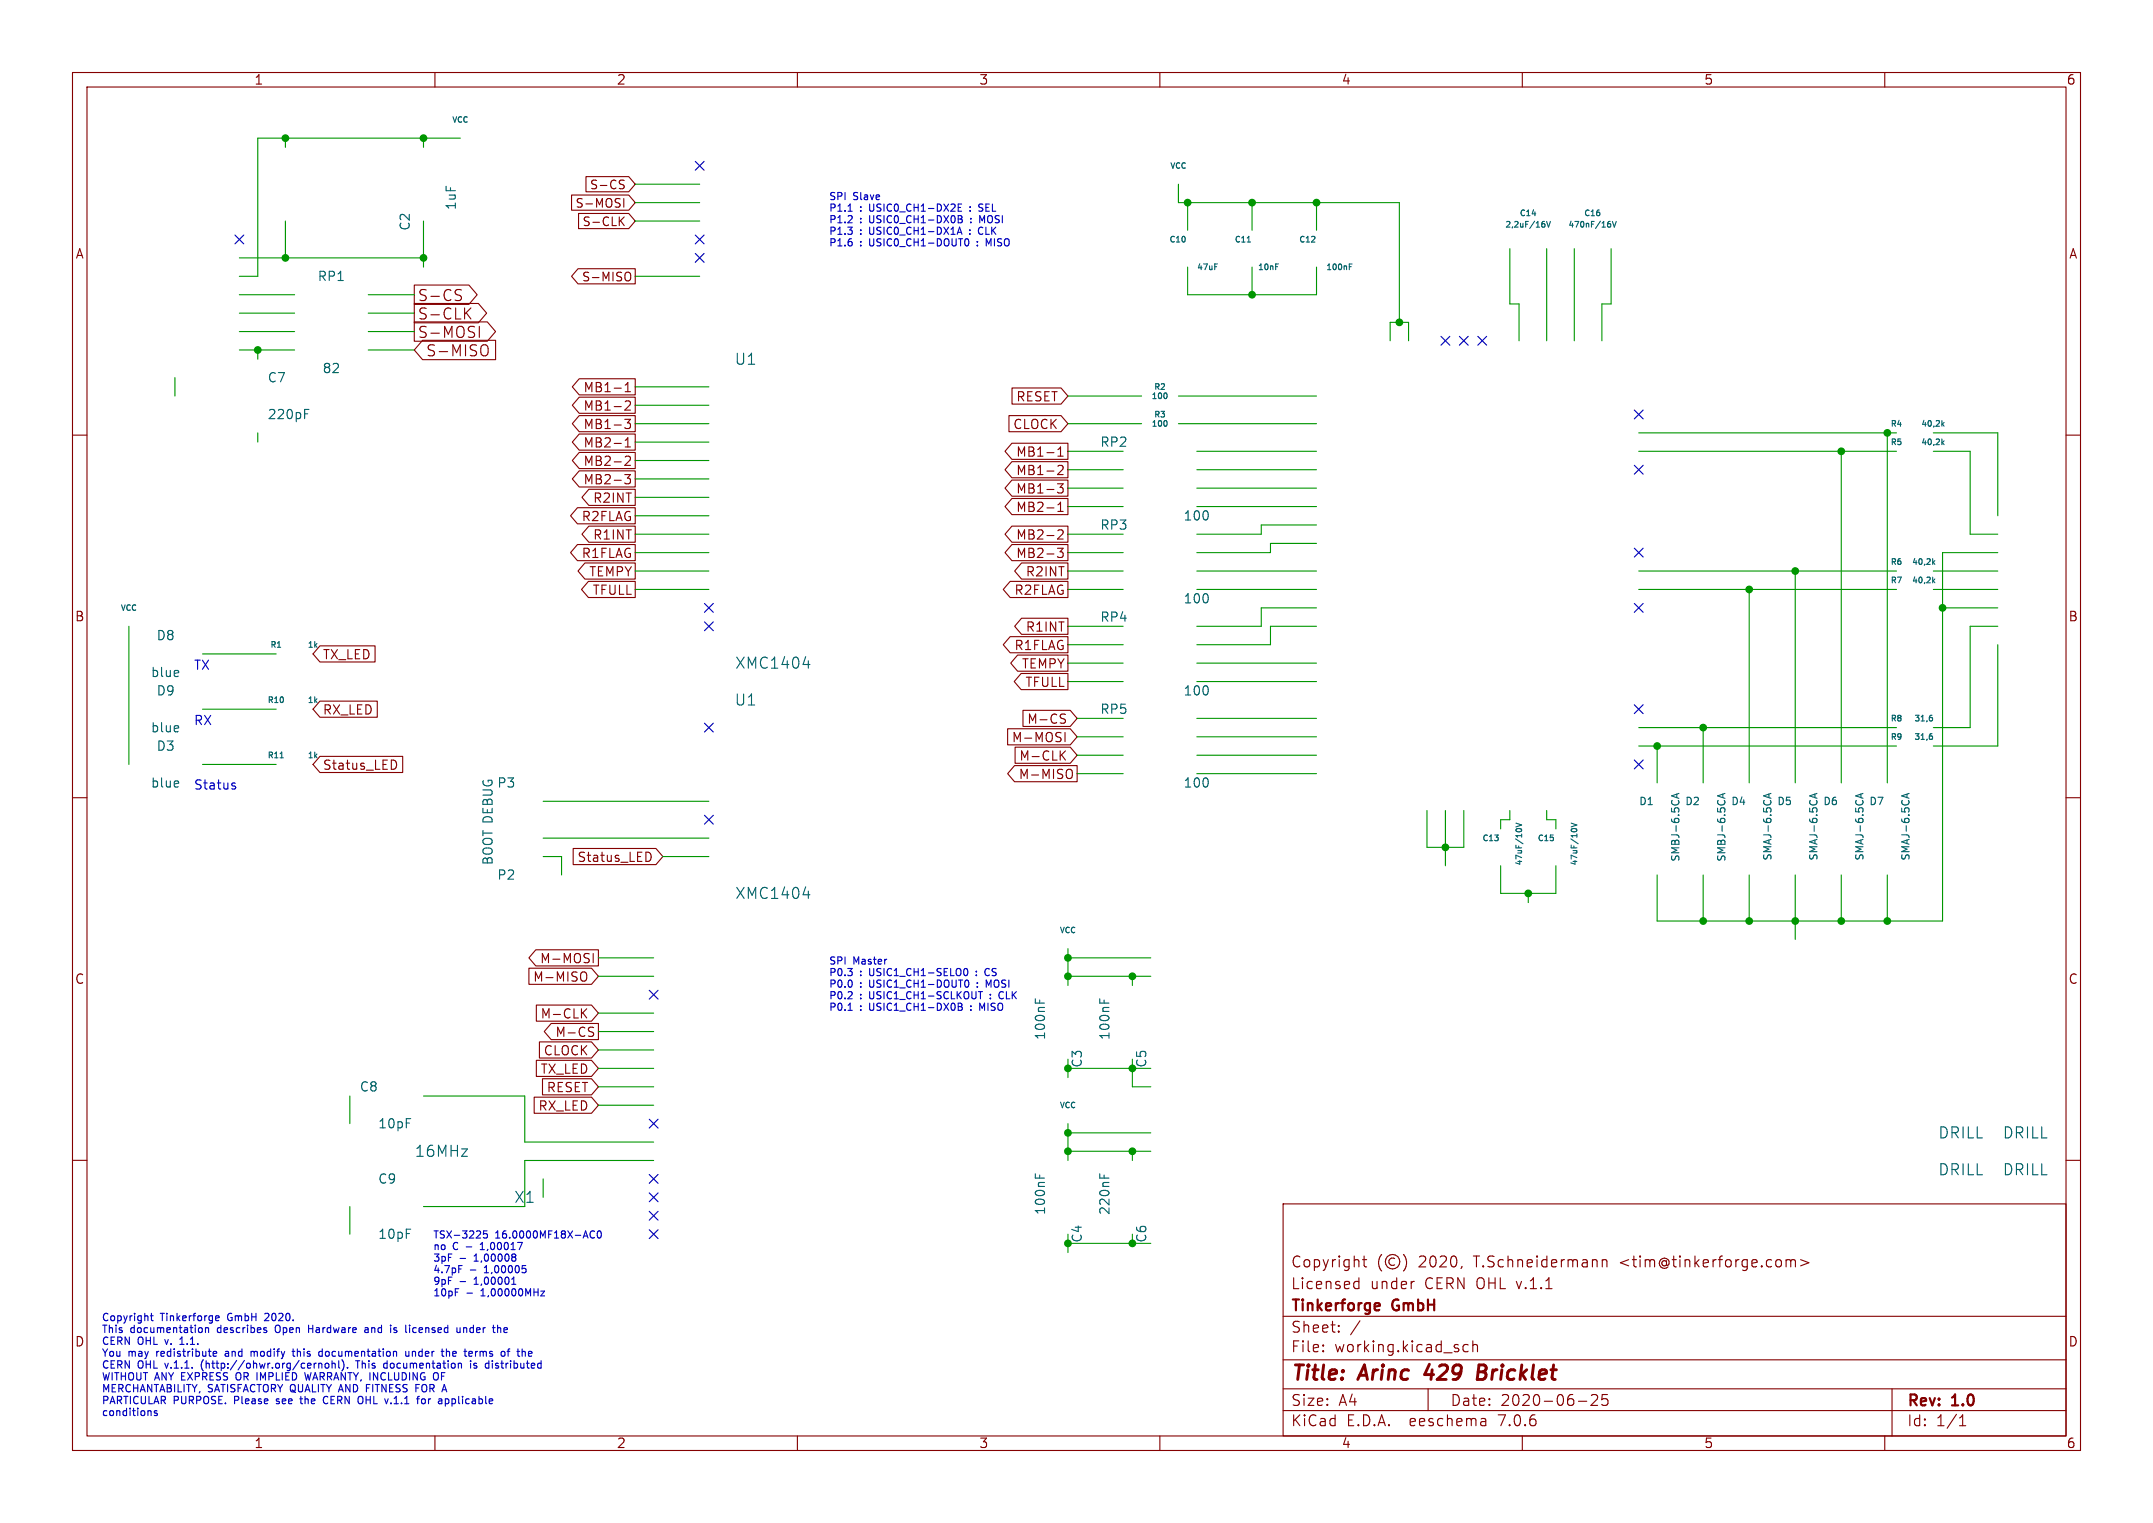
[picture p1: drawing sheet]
<svg xmlns="http://www.w3.org/2000/svg" width="297mm" height="210mm" viewBox="0 0 297 210" stroke-linecap="round" stroke-linejoin="round" font-family="sans-serif">
<g fill="none" stroke="#840000" stroke-width=".15">
<path d="M10 10h277v190h-277zM12 12h273v186h-273zM60 10v2M110 10v2M160 10v2M210 10v2M260 10v2M57.1 39.3h7.6l1.1 1.3-1.1 1.4h-7.6zM63.1 39.9l.6 .1M78.8 26.9h7.9l.9 1-.9 1.1h-7.9zM79.7 37.1h7.9v2h-7.9l-.9-1zM79.8 29.4h6.9l.9 1.1-.9 1h-6.9z"/>
<path d="M80.8 24.4h5.9l.9 1-.9 1h-5.9zM85.6 30.4l.5 .7M85.7 25.4l.3 .1 .1 .3-.2 .2h-.3M85.7 24.8l.4 .1M86.1 27.4v1.2M86.1 29.9l-.7 .7M86.5 37.5a.4 .4 0 0 1 .5 .4v.4a.4 .4 0 0 1-.5 .4M10 60h2M57.1 41.8h8.9l1.1 1.4-1.1 1.3h-8.9zM57.1 44.4h10.1l1.2 1.3-1.2 1.4h-10.1zM58.3 46.9h10.1v2.7h-10.1l-1.2-1.3zM63.1 40.6a.56 .56 0 0 1 .6 .4l-.2 .4h-.5"/>
<path d="M64.3 43.1l.7 .9M65 42.5l-.9 .8M66.1 45v1.5M66.7 47.5a.51 .51 0 0 1 .6 .5v.6a.51 .51 0 0 1-.6 .5M79.9 52.2h7.7v2.3h-7.7l-1-1.2zM79.9 57.3h7.7v2.2h-7.7l-1-1.1zM79.9 59.8h7.7v2.3h-7.7l-1-1.1zM79.9 54.8h7.7v2.2h-7.7l-1-1.1zM86.2 57.8h.8l-.5 .5 .4 .1v.6l-.2 .1h-.3l-.2-.1M86.2 54h.8M86.2 53.1l.4-.4v1.3M86.2 55.4l.2-.1h.3l.2 .1 .1 .2-.1 .2-.7 .8h.8"/>
<path d="M139.2 57.3h7.2l.9 1.1-.9 1.1h-7.2zM139.6 53.5h6.8l.9 1.1-.9 1.1h-6.8zM285 60h2M79.7 75.1h7.9v2.2h-7.9l-1-1.1zM79.7 70h7.9v2.2h-7.9l-1-1.1zM79.9 62.4h7.7v2.2h-7.7l-1-1.1zM79.9 64.9h7.7v2.3h-7.7l-1-1.2zM80.7 77.6h6.9v2.3h-6.9l-1-1.2zM81.2 72.5h6.4v2.3h-6.4l-.9-1.1zM81.2 67.5h6.4v2.2h-6.4l-.9-1.1zM86.2 65.4h.8l-.5 .5 .4 .1v.6l-.2 .1h-.3l-.2-.1M86.2 63l.2-.1h.3l.2 .1 .1 .3-.1 .1-.7 .8h.8"/>
<path d="M86.2 60.7l.4-.3v1.2M86.2 61.6h.8M139.6 61.1h7.7v2.2h-7.7l-1-1.1zM139.6 66.2h7.7v2.2h-7.7l-1-1.1zM139.6 63.7h7.7v2.2h-7.7l-1-1.1zM139.6 75.1h7.7v2.2h-7.7l-1-1.1zM139.6 72.5h7.7v2.3h-7.7l-1-1.1zM139.6 68.7h7.7v2.3h-7.7l-1-1.1zM140.9 77.6h6.4v2.3h-6.4l-.9-1.2zM145.9 66.7h.8l-.5 .5 .4 .1v.6l-.2 .1h-.3l-.2-.1M145.9 75.6h.8l-.5 .5 .4 .1v.5l-.2 .2h-.3l-.2-.2M145.9 62.9h.8"/>
<path d="M145.9 62l.4-.4v1.3M145.9 69.6l.4-.3v1.2M145.9 64.3l.2-.1h.3l.2 .1 .1 .2-.1 .2-.7 .7h.8M145.9 73.2l.2-.1h.3l.2 .1 .1 .2-.1 .2-.7 .7h.8M145.9 70.5h.8M44.1 96.7h7.9v2.2h-7.9l-.9-1.1zM44.1 89.1h7.6v2.2h-7.6l-.9-1.1zM81.2 80.2h6.4v2.2h-6.4l-1-1.1zM139.3 80.2h8v2.2h-8l-.9-1.1zM139.3 87.8h8v2.2h-8l-.9-1.1zM140.4 90.3h6.9v2.3h-6.9l-1-1.2zM140.9 92.9h6.4v2.2h-6.4l-1-1.1z"/>
<path d="M140.9 85.2h6.4v2.3h-6.4l-.9-1.1zM141.1 97.9h6.5l1 1.2-1 1.1h-6.5zM146.5 99.1l.4 .1 .1 .3-.3 .2h-.3M146.5 98.5h.5M10 110h2M44.1 104.3h11.5v2.2h-11.5l-.9-1.1zM54.3 104.8a.68 .68 0 0 1 .4 .6 .68 .68 0 0 1-.4 .7M79.1 117h11.4l.9 1.1-.9 1.1h-11.4zM89.4 117.5a.68 .68 0 0 1 .4 .6 .68 .68 0 0 1-.4 .7M139 100.5h8.6l1 1.1-1 1.1h-8.6zM140 105.6h8.6v2.2h-8.6l-1-1.1zM140 103h7.6l1 1.1-1 1.2h-7.6z"/>
<path d="M146.4 104.1l.6 .7M146.9 101v1.3M147 103.5l-.7 .8M147.4 106.1a.43 .43 0 0 1 .5 .4v.4a.43 .43 0 0 1-.5 .5M285 110h2M73 133.5h8.6l.9 1.1-.9 1.1h-8.6zM73.9 131h8.6v2.2h-8.6l-.9-1.1zM74 138.6h7.6l.9 1.1-.9 1.1h-7.6zM80.4 139.6l.5 .8M80.4 134a.43 .43 0 0 1 .5 .4v.5a.43 .43 0 0 1-.5 .4M80.9 139.1l-.7 .7M81.8 131.5v1.3"/>
<path d="M10 160h2M73.7 151.3h7.9l.9 1.1-.9 1.1h-7.9zM74 146.2h7.6l.9 1.1-.9 1.1h-7.6zM74.4 143.7h7.2l.9 1.1-.9 1.1h-7.2zM74.8 148.7h6.8l.9 1.2-.9 1.1h-6.8zM76 141.1h6.5v2.3h-6.5l-.9-1.2zM81.4 142.2l.4 .2 .1 .3-.3 .2h-.3M81.4 141.6l.5 .1M285 160h2M177 166h108v32h-108zM186.9 177.6l.1 .1 .5-.1M186.9 176.8l.1-.1 .5 .1"/>
<path d="M187.5 176.2v1.5M188 173.7h.5M188.2 173.2v1.3v.1l.3 .1M190.6 173a1.72 1.72 0 0 0 0 2.3M192.4 173.6a.52 .52 0 0 0-.8 .4 .52 .52 0 0 0 .8 .4M193.6 173a1.72 1.72 0 0 1 0 2.3M195 176.7h.1M201.7 174.6l-.2 .3M221 173.8a.37 .37 0 0 1 .7 .1v.8M221 173.7v1M246.4 173.8a.37 .37 0 0 1 .6 .1M246.4 173.7v1"/>
<path d="M247 173.9l.2-.2 .4 .1 .1 .9M247 173.9v.8M248.4 173.7l1.1 .4-1.1 .5M60 198v2M110 198v2M160 198v2M177 194.5h108M177 191.5h108M177 187.5h108M177 181.5h108M182.5 186.3h.1l-.1 .1M182.5 186.3v.1"/>
<path d="M182.5 185.5v.1M182.5 185.5h.1l-.1 .1M184.7 183.6v.1M184.7 183.6h-.1l.1 .1M184.7 182.8v.1M184.7 182.8h-.1l.1 .1M187.6 182.1l-1.3 2M197 191.5v3M202.5 185.5l-.4-.1-.3 .3v.4l.2 .2 .1 .1 .4-.1M203.2 185.5a.37 .37 0 0 1 .6 .1v.8M203.2 184.9v1.5M204.9 195.7l.1 .9"/>
<path d="M205 196.5l-.2 .1M205 196h-.2M210 198v2M217.7 193.2h1.2M219.5 192.4l.2-.1 .5 .1a.41 .41 0 0 1 .1 .5l-.8 .9h.9M221.7 192.3h-.7v.7l.2-.1h.5l.1 .3-.1 .5-.2 .1h-.3l-.2-.1M260 198v2M261 191.5v6.5M270.3 196.6h.9M270.3 195.5l.4-.4v1.5"/>
<circle cx="192.1" cy="174" r="1"/>
</g>
<path d="M197.2 188.1l-.7 1.4h1.3M203.9 189.2h.7M204.6 189.2l.2 .1M204.7 188.2h-.7l-.2 2h.7l.2-.1M204.8 189.1l-.2 .1" fill="none" stroke="#840000" stroke-width=".4"/>
<path d="M190.1 179.7l.2 .1v.2l-.7 .2M190.3 180.6l-.2 .1" fill="none" stroke="#840000" stroke-width=".3"/>
<g fill="none" stroke="#0000c2" stroke-width=".15">
<path d="M116.9 30.7h.7M117 29.1h.6M117.5 29.8v.4M132 32.3l.4-1 .3 1M132.1 32h.5M132.2 29.7l.5 .1v.2l-.2 .2M132.2 28.6h.3M132.2 30.2h.3M132.5 30.2l.2 .2v.2l-.5 .1M132.7 28.1h-.5v1h.5M133.2 33l.1-.1a.53 .53 0 0 1 .4 .5 .53 .53 0 0 1-.4 .5h-.1M133.8 32.2v.1"/>
<path d="M133.8 31.7v.1M133.8 29v.1M133.8 28.5v.1M133.9 30.1v.1M133.9 30.6v.1M134.8 33.3v.1M134.8 33.8v.1M135 29.1h.4M135.3 31.3a.53 .53 0 0 0-.3 .5 .53 .53 0 0 0 .3 .5M135.4 28.1h-.2l-.2 .2 .1 .3 .3 .1M135.5 30.4l-.3-.7v1M136.4 33.6l-.3-.7v1"/>
<path d="M32.2 108.4h.3v.2l-.2 .2h-.2M32.2 108h.3M116.9 137.7h.7M117 139.3h.6M117.5 136.8v.4M132.2 138.8h.3M132.5 138.8l.2 .2v.2l-.5 .1M132.7 138.4v.2l-.2 .2M133 133.6l.2-.1a.53 .53 0 0 1 .3 .5 .53 .53 0 0 1-.3 .5l-.2-.1M133.2 135.2l.1-.1a.53 .53 0 0 1 .4 .5 .53 .53 0 0 1-.4 .5h-.1M133.9 139.2v.1M133.9 138.7v.1"/>
<path d="M134.7 134.4v.1M134.7 133.9v.1M134.8 136v.1M134.8 135.5v.1M135 136.7h.5M135.2 136.7v1M135.5 139l-.3-.7v1M136.2 133.5a.53 .53 0 0 0-.3 .5 .53 .53 0 0 0 .3 .5M136.4 135.8l-.3-.7v1M136.6 137.6v.1M136.6 137.1v.1M138.1 136.7a.53 .53 0 0 0-.3 .5 .53 .53 0 0 0 .3 .5"/>
<path d="M62.8 177.7h.5M63.3 174.5h.5M66.3 172.3h.5M66.4 171.5l-.1 .1M67.2 169.7h-.5v.5l.1-.1 .3 .1 .1 .1v.3l-.1 .1-.4-.1M70.6 177.1h.6M70.9 176.1v1M71.2 173.1l-.2 .2 .1 .1 .1 .3-.2 .2M72.1 174.5h.4M72.4 174.9l.2 .2v.2l-.2 .2M74.6 178h.5l-.5 .7h.5M82 169.8a.47 .47 0 0 0-.6 .4 .47 .47 0 0 0 .4 .5l.2-.1"/>
<path d="M82.5 169.8l.1-.1a.53 .53 0 0 1 .4 .5 .53 .53 0 0 1-.4 .5l-.1-.1-.1-.3zM20.7 194.5l.1 .2v.5M20.7 181.4h.4M20.9 181.1v.9l.2 .1M21.7 194.6l-.3-.1-.1 .2v.1l.4 .1v.2h-.4M24.8 185.4h.6M25 184.5l-.2 .2M27.6 183.1h.2l.1 .2v.4h-.3M27.8 187.9v.7M28.3 183.2l.2-.1h.2l.1 .6M28.3 183.1v.6M29.4 186.7l.5-.1-.1-.2-.2-.1-.2 .2 .1 .5h.3"/>
<path d="M29.7 181.6l.2-.2h.2l.1 .2v.1l-.5 .1M29.7 182l.2 .1h.3M31.1 186.7v.3M32.6 189.4v.7M34.6 186.3v.7M34.9 186.3l-.3 .1M36.6 181.1l-.1 .1M36.7 183.4l.1 .2-.1 .1M36.7 183.1h.1M37.1 181.5l-.6 .6h.6M38 182.9v.7M38.1 193.5l.1 .1"/>
<path d="M38.2 192.9v.3M40.3 186.3h.4M40.4 186v.9l.3 .1M41.4 192.9h.3M41.5 192.5v.9l.2 .2M42 189.3l.3 1 .2-.7 .2 .7M42.6 182.7v1M42.6 183.2h.5M44 186.8l.2 .2h.3M44 188v.7M44 188.1l.1-.1h.3v.7M44.5 186.4l-.3-.1-.2 .2"/>
<path d="M44.5 186v1M44.8 192.6a.5 .5 0 0 0-.2 .6 .5 .5 0 0 0 .6 .3M44.9 188h.3l.2 .2v.3l-.2 .2-.3-.1-.1-.1zM45.8 188.1l.2-.1h.2v.7M45.8 187.6v1.1M46.7 187.6v.9l.2 .2M47.2 187.5a1.19 1.19 0 0 1 0 1.5M47.9 188.6v.1M49.3 187.6v1.1M49.9 192.6a.72 .72 0 0 1 0 .9M50.4 183.1h.3l.1 .6M50.5 191.4h.4"/>
<path d="M50.8 183.3l-.3 .1-.2 .1 .2 .2h.3M53 188.6l.1 .1 .3-.1M53.4 188h-.3l-.1 .1M53.4 187.6v1.1M54.3 183.7h.4M54.7 183.1h-.2l-.2 .1 .1 .2 .3 .1M56 186.3v.7h.3l.1-.1M56.4 186.3v.7M56.5 182.7v.1M56.9 186.3v.7M57 183.1l-.1 .2 .1 .4M57 186.3l-.1 .1"/>
<path d="M57.4 191.4h.3M58.2 192.9h.3l.2 .2v.3l-.2 .2-.3-.1-.1-.1zM60.3 189.3a.72 .72 0 0 1 0 .9M61.4 192.9h.3l.2 .2-.1 .4h-.4M61.6 186.4l.1-.1 .3 .1v.6M61.6 186v1M63 183.1l.1 .6h.2h.2M63.5 183.1v.6M63.5 188l.2 .1v.6M64 183.1v.6M64.3 183.1h-.2l-.1 .1M64.9 187.6v.1"/>
<path d="M64.9 188v.7M65 186.3l.2 .3-.5 .1M65.1 187h-.1M65.4 188.6h.3M65.6 186.3v.7M65.6 186.4v.1M65.7 188h-.2l-.1 .1v.2l.3 .1M67.9 187.6v.1M67.9 188v.7M68.8 183.1l.3 .1v.5M69.6 183.1v.6M70 186.3h.3"/>
<path d="M70 183.3l-.5 .1M70.3 186l-.2 .1v.9M72.9 187h.4M72.9 186.4l.3-.1 .2 .3-.5 .1"/>
</g>
<g fill="none" stroke="#009600" stroke-width=".15">
<path d="M39.4 19.1v1.2M58.4 19.1v1.2M63.5 19.1h-27.9v19h-2.6M33 35.6h25.4M39.4 30.5v5.1M58.4 30.5v6.3M87.6 38.1h8.9M87.6 27.9h8.9M87.6 25.4h8.9M87.6 30.5h8.9M162.6 25.4v2.5h30.4v16.6M163.8 36.8v3.8h17.8v-3.8"/>
<path d="M163.8 27.9v3.9M172.7 27.9v3.9M172.7 36.8v3.8M181.6 27.9v3.9M208.3 34.3v7.6h1.2v5.1M213.4 34.3v12.7M217.2 34.3v12.7M222.2 34.3v7.6h-1.2v5.1M24.1 52.1v2.5M33 45.7h7.6M33 48.3h7.6M33 40.6h7.6"/>
<path d="M33 43.2h7.6M35.6 48.3v1.2M35.6 59.7v1.3M50.8 45.7h6.3M50.8 48.3h6.3M50.8 40.6h6.3M50.8 43.2h6.3M87.6 58.4h10.2M87.6 55.9h10.2M87.6 53.3h10.2M147.3 54.6h10.2M147.3 58.4h10.2"/>
<path d="M162.6 54.6h19M162.6 58.4h19M191.8 47v-2.5h2.5v2.5M226.1 59.7h35.5M260.3 59.7v48.3M266.7 59.7h8.9v11.4M87.6 73.7h10.2M87.6 76.2h10.2M87.6 78.7h10.2M87.6 63.5h10.2M87.6 68.6h10.2M87.6 66h10.2"/>
<path d="M87.6 71.1h10.2M87.6 61h10.2M147.3 69.9h7.6M147.3 73.7h7.6M147.3 67.3h7.6M147.3 76.2h7.6M147.3 62.2h7.6M147.3 78.7h7.6M147.3 64.8h7.6M165.1 69.9h16.5M165.1 67.3h16.5M165.1 62.2h16.5"/>
<path d="M165.1 78.7h16.5M165.1 64.8h16.5M181.6 72.4h-7.6v1.3h-8.9M181.6 74.9h-6.3v1.3h-10.2M226.1 62.2h35.5M226.1 78.7h35.5M247.6 78.7v29.3M254 62.2v45.8M266.7 62.2h5.1v11.5h3.8M266.7 78.7h8.9M275.6 76.2h-7.6v50.8h-39.4v-6.3M17.8 86.4v19"/>
<path d="M27.9 90.2h10.2M27.9 97.8h10.2M87.6 81.3h10.2M147.3 81.3h7.6M147.3 86.4h7.6M147.3 94h7.6M147.3 91.4h7.6M147.3 88.9h7.6M148.6 99.1h6.3M165.1 81.3h16.5M165.1 94h16.5M165.1 99.1h16.5"/>
<path d="M165.1 91.4h16.5M181.6 83.8h-7.6v2.6h-8.9M181.6 86.4h-6.3v2.5h-10.2M226.1 81.3h35.5M241.3 81.3v26.7M266.7 81.3h8.9M268 83.8h7.6M275.6 86.4h-3.8v13.9h-5.1M275.6 88.9v14h-8.9M27.9 105.4h10.2M74.9 118.1h2.6v2.6M74.9 115.6h22.9"/>
<path d="M74.9 110.5h22.9M91.4 118.1h6.4M148.6 101.6h6.3M148.6 106.7h6.3M148.6 104.1h6.3M165.1 101.6h16.5M165.1 106.7h16.5M165.1 104.1h16.5M196.8 111.8v5h5.1v-5M199.4 111.8v7.6M207 119.4v3.8h7.6v-3.8M208.3 111.8v1.2h-1.3v1.3"/>
<path d="M213.4 111.8v1.2h1.2v1.3M226.1 100.3h35.5M226.1 102.9h35.5M228.6 102.9v5.1M234.9 100.3v7.7M82.5 134.6h7.7M82.5 132.1h7.7M82.5 139.7h7.7M147.3 130.8v5.1M147.3 134.6h11.4M147.3 132.1h11.4M156.2 134.6v1.3"/>
<path d="M210.8 123.2v1.3M234.9 120.7v6.3M241.3 120.7v6.3M247.6 120.7v8.8M254 120.7v6.3M260.3 120.7v6.3M48.3 151.1v3.8M58.4 151.1h14v6.4h17.8M82.5 149.9h7.7M82.5 147.3h7.7M82.5 152.4h7.7M82.5 142.2h7.7"/>
<path d="M82.5 144.8h7.7M147.3 146.1v2.5M147.3 154.9v5.1M147.3 158.8h11.4M147.3 156.2h11.4M147.3 147.3h11.4M156.2 146.1v3.8h2.5M156.2 158.8v1.2M48.3 166.4v3.8M74.9 162.6v2.5M90.2 160h-17.8v6.4h-14M147.3 170.2v2.5"/>
<path d="M147.3 171.5h11.4M156.2 170.2v1.3"/>
</g>
<g fill="none" stroke="#000084" stroke-width=".15">
<path d="M32.4 32.4l1.2 1.2M33.6 32.4l-1.2 1.2M95.9 35l1.2 1.2M95.9 22.3l1.2 1.2M95.9 32.4l1.2 1.2M97.1 35l-1.2 1.2M97.1 22.3l-1.2 1.2M97.1 32.4l-1.2 1.2M198.8 46.4l1.2 1.2M200 46.4l-1.2 1.2M201.3 46.4l1.2 1.2M202.5 46.4l-1.2 1.2"/>
<path d="M203.9 46.4l1.2 1.2M205.1 46.4l-1.2 1.2M225.5 56.5l1.2 1.3M226.7 56.5l-1.2 1.3M225.5 64.2l1.2 1.2M225.5 75.6l1.2 1.2M226.7 64.2l-1.2 1.2M226.7 75.6l-1.2 1.2M97.2 85.8l1.2 1.2M97.2 99.7l1.2 1.2M97.2 83.2l1.2 1.2M98.4 85.8l-1.2 1.2"/>
<path d="M98.4 99.7l-1.2 1.2M98.4 83.2l-1.2 1.2M225.5 83.2l1.2 1.2M225.5 97.2l1.2 1.2M226.7 83.2l-1.2 1.2M226.7 97.2l-1.2 1.2M97.2 112.4l1.2 1.2M98.4 112.4l-1.2 1.2M225.5 104.8l1.2 1.2M226.7 104.8l-1.2 1.2M89.6 136.6l1.2 1.2M90.8 136.6l-1.2 1.2"/>
<path d="M89.6 154.3l1.2 1.2M90.8 154.3l-1.2 1.2M89.6 169.6l1.2 1.2M89.6 162l1.2 1.2M89.6 164.5l1.2 1.2M89.6 167l1.2 1.2M90.8 169.6l-1.2 1.2M90.8 162l-1.2 1.2M90.8 164.5l-1.2 1.2M90.8 167l-1.2 1.2"/>
</g>
<g fill="none" stroke="#006464" stroke-width=".15">
<path d="M167.6 36.4h.3M172.1 33.4h.4M176 36.4h.3M186.1 36.8h.3M186.1 36.4h.4M212.8 30.8l.3 .2v.2l-.3 .1M212.9 30.5h.2M213.4 30.5l.2 .8 .3-.8M221.9 30.8l.3 .2v.2l-.3 .1M222.1 30.5l-.2 .1M222.4 30.5l.3 .8 .3-.8M42 57.1h.4"/>
<path d="M42 56.5h.6M160.9 54.2l.1 .3-.1 .4M160.9 58l.1 .3-.1 .4M268 58.5l.2 .3M268.2 58.3l-.3 .3M266.7 77.5l.2 .3M266.9 77.3l-.3 .3M266.9 79.8l-.3 .3M268 61l.2 .3M268.2 60.8l-.3 .3M24.6 92.5v.2l-.6 .2M110.8 91.6h.9"/>
<path d="M111.5 91.1v1M266.3 98.9l.3 .2v.2l-.3 .1M266.4 98.6h.1M266.7 80.1l.2 .3M24.6 100.1v.3l-.6 .1M24.6 107.7v.3l-.6 .1M38.6 104.5h.5M209.1 113.5l.8 .3-.8 .2M209.2 114.4l.2-.2 .5 .2M216.7 113.5l.8 .3-.8 .2M216.8 114.4l.2-.2 .5 .2M231.3 109.5v.5"/>
<path d="M231.6 109.4l-1 .3 1 .4M237.7 109.5v.5M238 109.4l-1.1 .3 1.1 .4M244 109.5v.5M244.3 109.4l-1 .3 1 .4M250.4 109.5v.5M250.7 109.4l-1.1 .3 1.1 .4M256.7 109.5v.5M257 109.4l-1 .3 1 .4M263.1 109.5v.5M263.4 109.4l-1.1 .3 1.1 .4M266.3 101.5l.3 .1v.3l-.3 .1"/>
<path d="M266.4 101.2h.1M110.8 123.4h.9M111.5 122.9v1M142.8 137.7v.6M143.4 137.9v.4M151.7 137.7v.6M152.3 137.9v.4M142.8 161.8v.6M143.4 162v.4M151.7 161.8v.6M152.3 162v.4"/>
</g>
<g fill="#009600" stroke="#009600" stroke-width=".15">
<circle cx="181.6" cy="27.9" r=".46"/>
<circle cx="172.7" cy="27.9" r=".46"/>
<circle cx="172.7" cy="40.6" r=".46"/>
<circle cx="193" cy="44.5" r=".46"/>
<circle cx="254" cy="127" r=".46"/>
<circle cx="247.6" cy="127" r=".46"/>
<circle cx="210.8" cy="123.2" r=".46"/>
<circle cx="241.3" cy="127" r=".46"/>
<circle cx="234.9" cy="127" r=".46"/>
<circle cx="260.3" cy="127" r=".46"/>
<circle cx="228.6" cy="102.9" r=".46"/>
<circle cx="241.3" cy="81.3" r=".46"/>
<circle cx="260.3" cy="59.7" r=".46"/>
<circle cx="247.6" cy="78.7" r=".46"/>
<circle cx="254" cy="62.2" r=".46"/>
<circle cx="268" cy="83.8" r=".46"/>
<circle cx="234.9" cy="100.3" r=".46"/>
<circle cx="199.4" cy="116.8" r=".46"/>
<circle cx="147.3" cy="132.1" r=".46"/>
<circle cx="147.3" cy="134.6" r=".46"/>
<circle cx="156.2" cy="171.5" r=".46"/>
<circle cx="156.2" cy="158.8" r=".46"/>
<circle cx="156.2" cy="147.3" r=".46"/>
<circle cx="147.3" cy="156.2" r=".46"/>
<circle cx="147.3" cy="158.8" r=".46"/>
<circle cx="156.2" cy="134.6" r=".46"/>
<circle cx="147.3" cy="147.3" r=".46"/>
<circle cx="147.3" cy="171.5" r=".46"/>
<circle cx="39.4" cy="19.1" r=".46"/>
<circle cx="58.4" cy="19.1" r=".46"/>
<circle cx="35.6" cy="48.3" r=".46"/>
<circle cx="39.4" cy="35.6" r=".46"/>
<circle cx="163.8" cy="27.9" r=".46"/>
<circle cx="58.4" cy="35.6" r=".46"/>
</g>
<g font-size="2.8" fill="#840000">
<text x="178" y="190.9">Title:</text>
<text x="187.7" y="190.9">Arinc</text>
<text x="197.4" y="190.9">429</text>
<text x="205.4" y="190.9">Bricklet</text>
</g>
<g font-size="2.1" fill="#840000">
<text x="57.5" y="41.7">S-CS</text>
<text x="57.5" y="44.3">S-CLK</text>
<text x="57.5" y="46.8">S-MOSI</text>
<text x="58.7" y="49.4">S-MISO</text>
<text x="178" y="178">Licensed</text>
<text x="178" y="175">Copyright</text>
<text x="189" y="178">under</text>
<text x="195.7" y="175">2020,</text>
<text x="196.6" y="178">CERN OHL v.1.1</text>
<text x="203.5" y="175">T.Schneidermann</text>
<text x="223.7" y="175">&lt;tim@tinkerforge.com&gt;</text>
<text x="178" y="184">Sheet:</text>
<text x="178" y="181.2">Tinkerforge</text>
<text x="192.2" y="181.2">GmbH</text>
<text x="178" y="186.7">File:</text>
<text x="184.1" y="186.7">working.kicad_sch</text>
<text x="178" y="196.9">KiCad</text>
<text x="178" y="194.1">Size:</text>
<text x="184.7" y="194.1">A4</text>
<text x="185.7" y="196.9">E.D.A.</text>
<text x="194.6" y="196.9">eeschema</text>
<text x="200" y="194.1">Date:</text>
<text x="207" y="196.9">7.0.6</text>
<text x="207" y="194.1">2020-06-25</text>
<text x="263" y="194.3">Rev:</text>
<text x="263" y="196.9">Id:</text>
<text x="267.1" y="196.9">1/1</text>
<text x="269.4" y="194.3">1.0</text>
</g>
<g font-size="2.1" fill="#006464">
<text x="101.3" y="50.5">U1</text>
<text x="101.3" y="92.4">XMC1404</text>
<text x="101.3" y="97.5">U1</text>
<text x="101.3" y="124.2">XMC1404</text>
<text x="57.1" y="159.7">16MHz</text>
<text x="267.3" y="157.2">DRILL</text>
<text x="276.2" y="157.2">DRILL</text>
<text x="70.9" y="166.1">X1</text>
<text x="267.3" y="162.3">DRILL</text>
<text x="276.2" y="162.3">DRILL</text>
</g>
<g font-size="1.8" fill="#840000">
<text x="35" y="11.9">1</text>
<text x="85" y="11.9">2</text>
<text x="135" y="11.9">3</text>
<text x="185" y="11.9">4</text>
<text x="235" y="11.9">5</text>
<text x="285" y="11.9">6</text>
<text x="10.3" y="35.9">A</text>
<text x="285.3" y="35.9">A</text>
<text x="80.4" y="54.3">MB1-1</text>
<text x="80.4" y="59.4">MB1-3</text>
<text x="80.4" y="56.8">MB1-2</text>
<text x="139.7" y="59.4">CLOCK</text>
<text x="140.1" y="55.6">RESET</text>
<text x="80.4" y="61.9">MB2-1</text>
<text x="80.4" y="64.5">MB2-2</text>
<text x="140.1" y="63.2">MB1-1</text>
<text x="140.1" y="65.7">MB1-2</text>
<text x="80.4" y="67">MB2-3</text>
<text x="81.7" y="69.5">R2INT</text>
<text x="140.1" y="68.3">MB1-3</text>
<text x="140.1" y="70.8">MB2-1</text>
<text x="80.2" y="77.2">R1FLAG</text>
<text x="80.2" y="72.1">R2FLAG</text>
<text x="81.7" y="74.6">R1INT</text>
<text x="140.1" y="77.2">MB2-3</text>
<text x="140.1" y="74.6">MB2-2</text>
<text x="81.2" y="79.7">TEMPY</text>
<text x="81.7" y="82.2">TFULL</text>
<text x="139.8" y="82.2">R2FLAG</text>
<text x="141.4" y="79.7">R2INT</text>
<text x="10.3" y="85.9">B</text>
<text x="139.8" y="89.9">R1FLAG</text>
<text x="141.4" y="87.3">R1INT</text>
<text x="285.3" y="85.9">B</text>
<text x="44.4" y="91.1">TX_LED</text>
<text x="140.9" y="92.4">TEMPY</text>
<text x="141.4" y="94.9">TFULL</text>
<text x="44.4" y="98.7">RX_LED</text>
<text x="141.6" y="100">M-CS</text>
<text x="44.4" y="106.4">Status_LED</text>
<text x="139.5" y="102.6">M-MOSI</text>
<text x="140.4" y="107.6">M-MISO</text>
<text x="140.5" y="105.1">M-CLK</text>
<text x="79.6" y="119.1">Status_LED</text>
<text x="10.3" y="135.9">C</text>
<text x="73.5" y="135.6">M-MISO</text>
<text x="74.4" y="133">M-MOSI</text>
<text x="285.3" y="135.9">C</text>
<text x="74.5" y="140.7">M-CLK</text>
<text x="76.5" y="143.2">M-CS</text>
<text x="74.5" y="148.3">TX_LED</text>
<text x="74.9" y="145.7">CLOCK</text>
<text x="74.2" y="153.4">RX_LED</text>
<text x="75.3" y="150.8">RESET</text>
<text x="10.3" y="185.9">D</text>
<text x="285.3" y="185.9">D</text>
<text x="35" y="199.9">1</text>
<text x="85" y="199.9">2</text>
<text x="135" y="199.9">3</text>
<text x="185" y="199.9">4</text>
<text x="235" y="199.9">5</text>
<text x="285" y="199.9">6</text>
</g>
<g font-size="1.8" fill="#006464">
<text x="63.1" y="29.1" transform="rotate(-90 63.1 29.1)">1uF</text>
<text x="56.7" y="31.9" transform="rotate(-90 56.7 31.9)">C2</text>
<text x="43.7" y="39">RP1</text>
<text x="36.8" y="52.9">C7</text>
<text x="44.4" y="51.7">82</text>
<text x="36.8" y="58">220pF</text>
<text x="151.7" y="61.8">RP2</text>
<text x="163.2" y="72">100</text>
<text x="151.7" y="73.3">RP3</text>
<text x="163.2" y="83.4">100</text>
<text x="21.5" y="88.5">D8</text>
<text x="151.7" y="86">RP4</text>
<text x="20.7" y="93.6">blue</text>
<text x="20.7" y="101.2">blue</text>
<text x="21.5" y="96.1">D9</text>
<text x="151.7" y="98.7">RP5</text>
<text x="163.2" y="96.1">100</text>
<text x="21.5" y="103.7">D3</text>
<text x="20.7" y="108.8">blue</text>
<text x="68.5" y="108.8">P3</text>
<text x="163.2" y="108.8">100</text>
<text x="68.2" y="119.4" transform="rotate(-90 68.2 119.4)">BOOT DEBUG</text>
<text x="68.5" y="121.5">P2</text>
<text x="144.4" y="143.5" transform="rotate(-90 144.4 143.5)">100nF</text>
<text x="153.3" y="143.5" transform="rotate(-90 153.3 143.5)">100nF</text>
<text x="149.5" y="147.3" transform="rotate(-90 149.5 147.3)">C3</text>
<text x="158.3" y="147.3" transform="rotate(-90 158.3 147.3)">C5</text>
<text x="49.5" y="150.7">C8</text>
<text x="52.1" y="155.8">10pF</text>
<text x="52.1" y="163.4">C9</text>
<text x="144.4" y="167.6" transform="rotate(-90 144.4 167.6)">100nF</text>
<text x="153.3" y="167.6" transform="rotate(-90 153.3 167.6)">220nF</text>
<text x="52.1" y="171">10pF</text>
<text x="149.5" y="171.4" transform="rotate(-90 149.5 171.4)">C4</text>
<text x="158.3" y="171.4" transform="rotate(-90 158.3 171.4)">C6</text>
</g>
<g font-size="1.8" fill="#0000c2">
<text x="26.7" y="92.5">TX</text>
<text x="26.7" y="100.1">RX</text>
<text x="26.7" y="109">Status</text>
</g>
<g font-size="1.7" fill="#840000">
<text x="79.3" y="28.9">S-MOSI</text>
<text x="81.3" y="26.3">S-CS</text>
<text x="80.2" y="31.4">S-CLK</text>
<text x="80.2" y="39">S-MISO</text>
</g>
<g font-size="1.4" fill="#0000c2">
<text x="114.3" y="27.7">SPI</text>
<text x="114.3" y="29.3">P1.1</text>
<text x="117.7" y="27.7">Slave</text>
<text x="118.7" y="29.3">:</text>
<text x="120.1" y="29.3">USIC0_CH1-DX2E</text>
<text x="135.8" y="29.3">SEL</text>
<text x="114.3" y="30.9">P1.2</text>
<text x="114.3" y="32.4">P1.3</text>
<text x="114.3" y="34">P1.6</text>
<text x="118.7" y="30.9">:</text>
<text x="118.7" y="32.4">:</text>
<text x="118.7" y="34">:</text>
<text x="120.1" y="30.9">USIC0_CH1-DX0B</text>
<text x="120.1" y="32.4">USIC0_CH1-DX1A</text>
<text x="120.1" y="34">USIC0_CH1-DOUT0</text>
<text x="135.7" y="32.4">CLK</text>
<text x="135.9" y="30.9">MOSI</text>
<text x="136.8" y="34">MISO</text>
<text x="114.3" y="133.1">SPI</text>
<text x="114.3" y="134.7">P0.3</text>
<text x="114.3" y="136.3">P0.0</text>
<text x="114.3" y="137.9">P0.2</text>
<text x="117.7" y="133.1">Master</text>
<text x="118.7" y="134.7">:</text>
<text x="118.7" y="136.3">:</text>
<text x="118.7" y="137.9">:</text>
<text x="120.1" y="134.7">USIC1_CH1-SELO0</text>
<text x="120.1" y="136.3">USIC1_CH1-DOUT0</text>
<text x="120.1" y="137.9">USIC1_CH1-SCLKOUT</text>
<text x="136.6" y="134.7">CS</text>
<text x="136.8" y="136.3">MOSI</text>
<text x="138.5" y="137.9">CLK</text>
<text x="114.3" y="139.5">P0.1</text>
<text x="118.7" y="139.5">:</text>
<text x="120.1" y="139.5">USIC1_CH1-DX0B</text>
<text x="135.9" y="139.5">MISO</text>
<text x="59.7" y="170.8">TSX-3225</text>
<text x="59.7" y="172.4">no</text>
<text x="62.5" y="172.4">C</text>
<text x="64.5" y="172.4">-</text>
<text x="66.7" y="172.4">1,00017</text>
<text x="68.3" y="170.8">16.0000MF18X-AC0</text>
<text x="59.7" y="174">3pF</text>
<text x="59.7" y="175.6">4.7pF</text>
<text x="59.7" y="177.2">9pF</text>
<text x="59.7" y="178.8">10pF</text>
<text x="63.4" y="174">-</text>
<text x="63.4" y="177.2">-</text>
<text x="64.3" y="178.8">-</text>
<text x="64.8" y="175.6">-</text>
<text x="65.6" y="174">1,00008</text>
<text x="65.6" y="177.2">1,00001</text>
<text x="66.6" y="178.8">1,00000MHz</text>
<text x="67" y="175.6">1,00005</text>
<text x="14" y="182.2">Copyright</text>
<text x="14" y="183.9">This</text>
<text x="14" y="185.5">CERN</text>
<text x="18" y="183.9">documentation</text>
<text x="19" y="185.5">OHL</text>
<text x="22.2" y="182.2">Tinkerforge</text>
<text x="23" y="185.5">v.</text>
<text x="25.3" y="185.5">1.1.</text>
<text x="30.2" y="183.9">describes</text>
<text x="31.6" y="182.2">GmbH</text>
<text x="37" y="182.2">2020.</text>
<text x="38.4" y="183.9">Open</text>
<text x="43.2" y="183.9">Hardware</text>
<text x="51.3" y="183.9">and</text>
<text x="55.1" y="183.9">is</text>
<text x="57.4" y="183.9">licensed</text>
<text x="64.7" y="183.9">under</text>
<text x="70" y="183.9">the</text>
<text x="14" y="187.2">You</text>
<text x="14" y="188.8">CERN</text>
<text x="14" y="190.4">WITHOUT ANY EXPRESS</text>
<text x="17.7" y="187.2">may</text>
<text x="19" y="188.8">OHL</text>
<text x="21.8" y="187.2">redistribute</text>
<text x="23" y="188.8">v.1.1.</text>
<text x="28.2" y="188.8">(http://ohwr.org/cernohl).</text>
<text x="31.5" y="187.2">and</text>
<text x="33" y="190.4">OR IMPLIED</text>
<text x="35.3" y="187.2">modify</text>
<text x="41.4" y="187.2">this</text>
<text x="43.1" y="190.4">WARRANTY, INCLUDING</text>
<text x="45.2" y="187.2">documentation</text>
<text x="49.9" y="188.8">This</text>
<text x="53.9" y="188.8">documentation</text>
<text x="57.4" y="187.2">under</text>
<text x="61.3" y="190.4">OF</text>
<text x="62.7" y="187.2">the</text>
<text x="66.1" y="187.2">terms</text>
<text x="66.1" y="188.8">is</text>
<text x="68.4" y="188.8">distributed</text>
<text x="71.4" y="187.2">of</text>
<text x="14" y="192.1">MERCHANTABILITY,</text>
<text x="14" y="193.7">PARTICULAR</text>
<text x="14" y="195.3">conditions</text>
<text x="23.9" y="193.7">PURPOSE.</text>
<text x="28.7" y="192.1">SATISFACTORY QUALITY AND</text>
<text x="32.5" y="193.7">Please</text>
<text x="38.6" y="193.7">see</text>
<text x="42.2" y="193.7">the</text>
<text x="45.6" y="193.7">CERN</text>
<text x="50.6" y="193.7">OHL</text>
<text x="51.2" y="192.1">FITNESS</text>
<text x="54.6" y="193.7">v.1.1</text>
<text x="58.3" y="192.1">FOR</text>
<text x="59.3" y="193.7">for</text>
<text x="62.5" y="193.7">applicable</text>
</g>
<g font-size="1.4" fill="#006464">
<text x="226" y="111.2">D1</text>
<text x="232.4" y="111.2">D2</text>
<text x="238.7" y="111.2">D4</text>
<text x="245.1" y="111.2">D5</text>
<text x="251.4" y="111.2">D6</text>
<text x="257.8" y="111.2">D7</text>
<text x="231.9" y="118.9" transform="rotate(-90 231.9 118.9)">SMBJ-6.5CA</text>
<text x="238.2" y="118.9" transform="rotate(-90 238.2 118.9)">SMBJ-6.5CA</text>
<text x="244.6" y="118.8" transform="rotate(-90 244.6 118.8)">SMAJ-6.5CA</text>
<text x="250.9" y="118.8" transform="rotate(-90 250.9 118.8)">SMAJ-6.5CA</text>
<text x="257.3" y="118.8" transform="rotate(-90 257.3 118.8)">SMAJ-6.5CA</text>
<text x="263.6" y="118.8" transform="rotate(-90 263.6 118.8)">SMAJ-6.5CA</text>
</g>
<g font-size="1.1" fill="#006464">
<text x="62.3" y="17.1">VCC</text>
<text x="161.3" y="23.5">VCC</text>
<text x="161.2" y="33.6">C10</text>
<text x="170.2" y="33.6">C11</text>
<text x="179.1" y="33.6">C12</text>
<text x="207.5" y="31.6">2,2uF/16V</text>
<text x="209.5" y="30">C14</text>
<text x="216.2" y="31.6">470nF/16V</text>
<text x="218.4" y="30">C16</text>
<text x="165" y="37.5">47uF</text>
<text x="173.4" y="37.5">10nF</text>
<text x="182.8" y="37.5">100nF</text>
<text x="159.1" y="54">R2</text>
<text x="158.7" y="55.2">100</text>
<text x="158.7" y="59">100</text>
<text x="159.1" y="57.8">R3</text>
<text x="260.7" y="59">R4</text>
<text x="264.9" y="59">40,2k</text>
<text x="260.7" y="61.6">R5</text>
<text x="264.9" y="61.6">40,2k</text>
<text x="260.7" y="78.1">R6</text>
<text x="260.7" y="80.6">R7</text>
<text x="263.6" y="78.1">40,2k</text>
<text x="263.6" y="80.6">40,2k</text>
<text x="16.5" y="84.4">VCC</text>
<text x="37.2" y="89.5">R1</text>
<text x="42.3" y="89.5">1k</text>
<text x="36.8" y="97.1">R10</text>
<text x="42.3" y="97.1">1k</text>
<text x="260.7" y="99.7">R8</text>
<text x="264" y="99.7">31,6</text>
<text x="36.8" y="104.8">R11</text>
<text x="42.3" y="104.8">1k</text>
<text x="260.7" y="102.2">R9</text>
<text x="264" y="102.2">31,6</text>
<text x="204.4" y="116.2">C13</text>
<text x="210.2" y="119.5" transform="rotate(-90 210.2 119.5)">47uF/10V</text>
<text x="212" y="116.2">C15</text>
<text x="217.8" y="119.5" transform="rotate(-90 217.8 119.5)">47uF/10V</text>
<text x="146.1" y="128.9">VCC</text>
<text x="146.1" y="153">VCC</text>
</g>
</svg>
